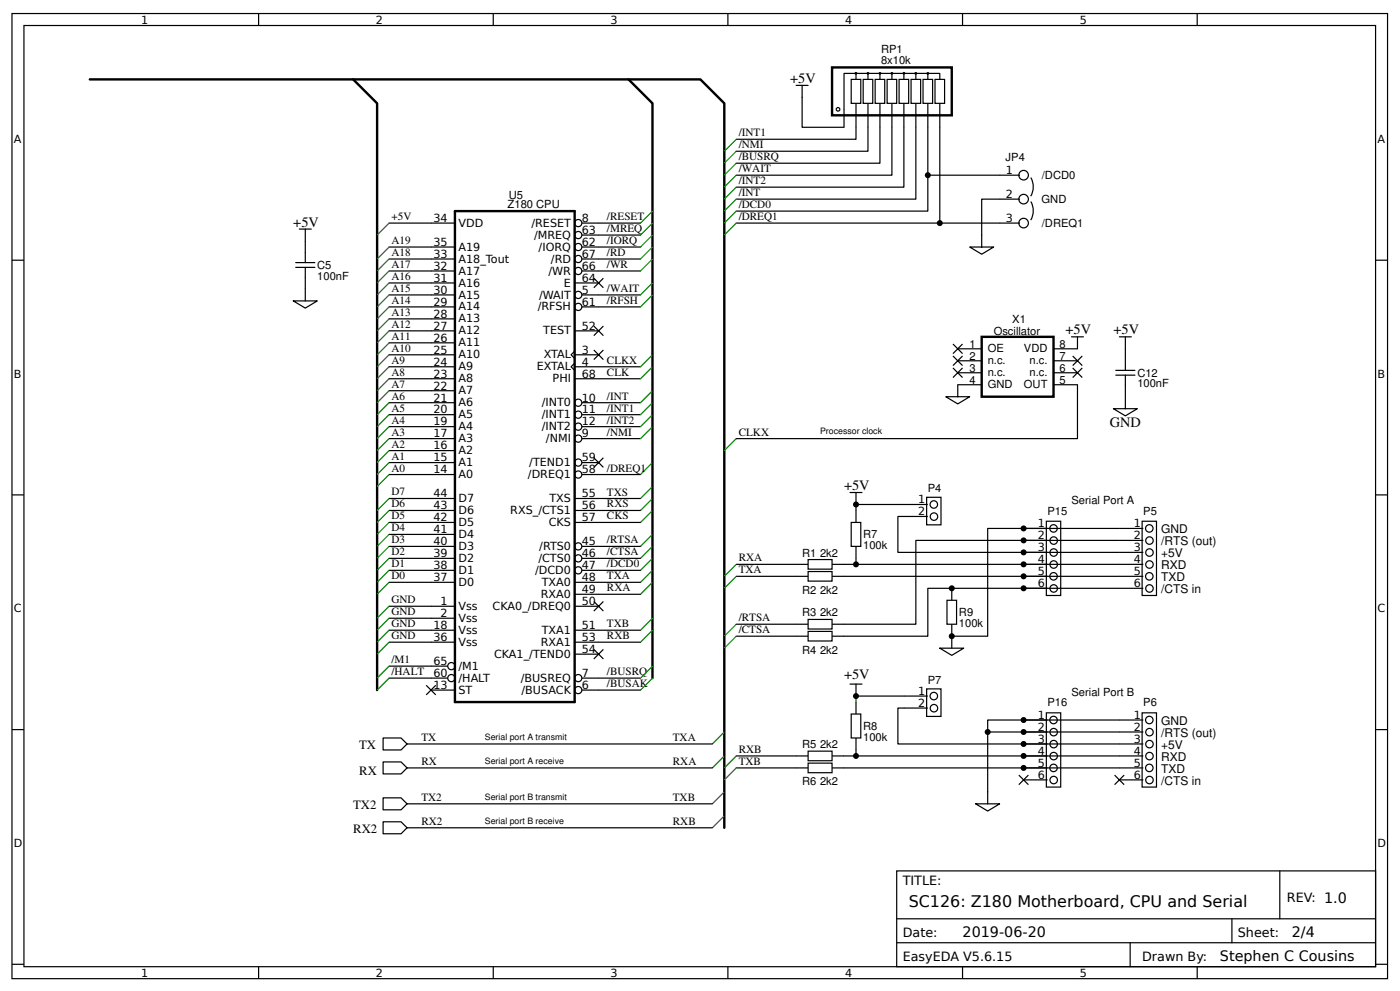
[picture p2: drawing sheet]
<svg xmlns="http://www.w3.org/2000/svg" width="309mm" height="219mm" viewBox="0 0 309 219" stroke-linecap="round" stroke-linejoin="round" font-family="sans-serif">
<g fill="none" stroke="#000" stroke-width=".26">
<path d="M2.6 3h304.1v213.2h-304.1zM5.3 5.6h298.7v208h-298.7zM57.1 3v2.6M109 3v2.6M160.9 3v2.6M188.1 17.5h2.1v5.3h-2.1zM189.2 16.2v1.3M189.3 16.2v-.1h-.3l.1 .3 .2-.1M190.8 17.5h2.1v5.3h-2.1zM191.8 16.2v1.3M192 16.2l-.2-.2-.2 .2 .2 .2 .2-.1M193.4 17.5h2.1v5.3h-2.1z"/>
<path d="M194.5 16.2v1.3M194.7 16.2l-.3-.2-.1 .2v.1h.3M196.1 17.5h2.1v5.3h-2.1zM197.1 16.2v1.3M197.3 16.2l-.2-.2-.2 .2 .2 .2 .2-.1M198.7 17.5h2.1v5.3h-2.1zM199.8 16.2v1.3M200 16.2l-.1-.1h-.3v.2h.3M201.3 17.5h2.2v5.3h-2.2zM202.4 16.2v1.3M202.6 16.2l-.3-.2-.1 .2 .2 .2 .1-.1M204 17.5h2.1v5.3h-2.1z"/>
<path d="M205.1 16.2v1.3M205.3 16.2l-.1-.1-.3 .1v.1l.3 .1M206.6 17.5h2.2v5.3h-2.2zM207.7 17.5v-1.3h-21.2v11.9M212.7 3v2.6M264.6 3v2.6M189.2 22.8v5.3M191.8 22.8v5.3M194.5 22.8v5.3M197.1 22.8v5.3M199.8 22.8v5.3M202.4 22.8v5.3"/>
<path d="M205.1 22.8v5.3M207.7 22.8v5.3M2.6 57.5h2.7M65.4 59.1h4.2M65.4 58h4.2M66.1 50.6h2.7M67.5 50.6v7.4M67.5 59.1v7.4M86 57.2h14.5M86 59.9h14.5M86 54.6h14.5M86 49.3h14.5"/>
<path d="M128.6 57.2h13M128.6 59.9h13M128.6 54.6h13M128.6 51.9h13M128.6 49.3h13M304 57.5h2.7M64.8 66.5h5.3l-2.6 1.6zM86 73.1h14.5M86 67.8h14.5M86 62.5h14.5M86 78.4h14.5M86 70.5h14.5"/>
<path d="M86 75.8h14.5M86 65.2h14.5M127 77.6l-.8 .8 .8 .8M127 73.1h5.3M127 62.5h5.3M127 78.4h5.3M128.6 67.8h13M128.6 65.2h13M211.7 77.1h5.3M211.7 79.7h5.3M232.8 79.7h5.3M236.8 74.4h2.6"/>
<path d="M238.1 74.4v2.7h-5.3M86 83.7h14.5M86 81h14.5M86 94.3h14.5M86 91.6h14.5M86 89h14.5M86 96.9h14.5M86 99.6h14.5M86 86.3h14.5M127 80.2l-.8 .8 .8 .8M127 83.7h14.6M127 81h14.6"/>
<path d="M128.6 94.3h3.7M128.6 91.6h3.7M128.6 89h13M128.6 96.9h13M209 87.7h5.3l-2.6 1.5zM211.7 82.4h5.3M217 85h-5.3v2.7M232.8 85h5.3v11.9h-75.4M232.8 82.4h5.3M2.6 109.4h2.7M86 110.1h14.5M86 112.8h14.5"/>
<path d="M86 104.9h14.5M86 102.2h14.5M86 118.1h14.5M86 115.4h14.5M127 110.1h14.6M127 112.8h14.6M127 115.4h14.6M128.6 104.9h3.7M128.6 102.2h3.7M187.9 108.8h2.6M188.1 115.4h2.1v5.3h-2.1zM189.2 108.8v2.7"/>
<path d="M199.8 114.1h-1.4v8h49M199.8 111.5h-10.6v3.9M247.4 119.4h-45v18.5h-18.5M247.4 116.8h-29.1v23.8h-8M304 109.4h2.7M86 123.4h14.5M86 120.7h14.5M86 126h14.5M86 128.7h14.5M86 139.3h14.5M86 134h14.5M86 136.6h14.5"/>
<path d="M127 128.7h14.6M127 139.3h14.6M127 131.3h14.6M127 134h5.3M128.6 123.4h13M128.6 120.7h13M128.6 126h3.7M162.7 124.7h15.9M162.7 127.3h15.9M162.7 137.9h15.9M178.6 123.6h5.3v2.2h-5.3zM178.6 126.3h5.3v2.1h-5.3z"/>
<path d="M178.6 136.9h5.3v2.1h-5.3zM178.6 139.5h5.3v2.1h-5.3zM183.9 124.7h63.5M183.9 127.3h63.5M189.2 120.7v2.7M209.3 132.6h2.1v5.3h-2.1zM210.3 130v2.6M210.3 137.9v5.3M247.4 130h-42.3v10.6h-21.2M86 147.2h13M86 149.8h13M86 141.9h14.5"/>
<path d="M95.2 152.5h5.3M127 141.9h14.6M127 144.5h5.3M128.6 149.8h13M128.6 152.5h13M162.7 140.6h15.9M187.9 151.2h2.6M188.1 157.8h2.1v5.3h-2.1zM189.2 151.2v2.6h10.6M189.2 155.1v2.7M199.8 156.4h-1.4v8h49M207.7 143.2h5.3l-2.7 1.6z"/>
<path d="M247.4 159.1h-29.1v18.5M2.6 161.2h2.7M162.7 167h15.9M162.7 169.7h15.9M178.6 166h5.3v2.1h-5.3zM178.6 168.6h5.3v2.1h-5.3zM183.9 167h63.5M183.9 169.7h63.5M189.2 163.1v2.6M215.6 177.6h5.3l-2.6 1.6zM218.3 161.7h29.1M304 161.2h2.7"/>
<path d="M198.2 192.4h105.8v21.2h-105.8zM282.8 192.4v10.6M2.6 213.1h2.7M57.1 213.6v2.6M109 213.6v2.6M160.9 213.6v2.6M198.2 203h105.8M198.2 208.3h105.8M212.7 213.6v2.6M249.8 208.3v5.3M264.6 213.6v2.6M272.3 203v5.3"/>
<path d="M304 213.1h2.7"/>
<circle cx="127.8" cy="49.3" r=".79"/>
<circle cx="127.8" cy="57.2" r=".79"/>
<circle cx="127.8" cy="51.9" r=".79"/>
<circle cx="127.8" cy="59.9" r=".79"/>
<circle cx="127.8" cy="54.6" r=".79"/>
<circle cx="127.8" cy="67.8" r=".79"/>
<circle cx="127.8" cy="65.2" r=".79"/>
<circle cx="127.8" cy="89" r=".79"/>
<circle cx="127.8" cy="91.6" r=".79"/>
<circle cx="127.8" cy="96.9" r=".79"/>
<circle cx="127.8" cy="94.3" r=".79"/>
<circle cx="127.8" cy="104.9" r=".79"/>
<circle cx="127.8" cy="102.2" r=".79"/>
<circle cx="127.8" cy="123.4" r=".79"/>
<circle cx="127.8" cy="126" r=".79"/>
<circle cx="127.8" cy="120.7" r=".79"/>
<circle cx="99.7" cy="147.2" r=".79"/>
<circle cx="99.7" cy="149.8" r=".79"/>
<circle cx="127.8" cy="152.5" r=".79"/>
<circle cx="127.8" cy="149.8" r=".79"/>
</g>
<path d="M19.8 17.5h119.1l5.3 5.3v127M78.1 17.5l5.2 5.3v129.7M138.9 17.5h15.9l5.3 5.3v160.1M183.9 14.9h26.4v10.6h-26.4zM100.5 46.6h26.5v108.5h-26.5zM217 74.4h15.8v13.3h-15.8z" fill="none" stroke="#000" stroke-width=".53"/>
<g fill="#000" stroke="#000" stroke-width=".26">
<path d="M131.2 72l2.1 2.2zM133.3 72l-2.1 2.2z"/>
<path d="M131.2 77.3l2.1 2.2zM133.3 77.3l-2.1 2.2z"/>
<path d="M210.6 78.7l2.1 2.1zM212.7 78.7l-2.1 2.1z"/>
<path d="M210.6 76l2.1 2.1zM212.7 76l-2.1 2.1z"/>
<path d="M237.1 78.7l2.1 2.1zM239.2 78.7l-2.1 2.1z"/>
<path d="M210.6 81.3l2.1 2.1zM212.7 81.3l-2.1 2.1z"/>
<path d="M237.1 81.3l2.1 2.1zM239.2 81.3l-2.1 2.1z"/>
<path d="M131.2 101.2l2.1 2.1zM133.3 101.2l-2.1 2.1z"/>
<path d="M94.2 151.4l2.1 2.1zM96.3 151.4l-2.1 2.1z"/>
<path d="M246.3 171.3l2.1 2.1zM248.4 171.3l-2.1 2.1z"/>
</g>
<g fill="#000" stroke="#080" stroke-width=".26">
<path d="M83.3 59.9l2.7-2.7zM83.3 57.2l2.7-2.6zM83.3 51.9l2.7-2.6zM141.6 59.9l2.6-2.7zM141.6 57.2l2.6-2.6zM141.6 54.6l2.6-2.7zM141.6 51.9l2.6-2.6zM141.6 49.3l2.6-2.7zM83.3 78.4l2.7-2.6zM83.3 75.8l2.7-2.7zM83.3 73.1l2.7-2.6zM83.3 70.5l2.7-2.7z"/>
<path d="M83.3 67.8l2.7-2.6zM83.3 65.2l2.7-2.7zM83.3 62.5l2.7-2.6zM141.6 67.8l2.6-2.6zM141.6 65.2l2.6-2.7zM83.3 99.6l2.7-2.7zM83.3 96.9l2.7-2.6zM83.3 94.3l2.7-2.7zM83.3 91.6l2.7-2.6zM83.3 89l2.7-2.7zM83.3 86.3l2.7-2.6zM83.3 83.7l2.7-2.7z"/>
<path d="M83.3 81l2.7-2.6zM141.6 96.9l2.6-2.6zM141.6 89l2.6-2.7zM141.6 83.7l2.6-2.7zM141.6 81l2.6-2.6zM162.7 96.9l-2.6 2.7zM83.3 104.9l2.7-2.7zM83.3 102.2l2.7-2.6zM83.3 107.5l2.7-2.6zM83.3 112.8l2.7-2.7zM83.3 115.4l2.7-2.6zM83.3 118.1l2.7-2.7z"/>
<path d="M141.6 112.8l2.6-2.7zM141.6 110.1l2.6-2.6zM141.6 115.4l2.6-2.6zM83.3 120.7l2.7-2.6zM83.3 123.4l2.7-2.7zM83.3 126l2.7-2.6zM83.3 128.7l2.7-2.7zM83.3 131.3l2.7-2.6zM83.3 136.6l2.7-2.6zM83.3 139.3l2.7-2.7zM141.6 120.7l2.6-2.6zM141.6 123.4l2.6-2.7z"/>
<path d="M141.6 128.7l2.6-2.7zM141.6 131.3l2.6-2.6zM141.6 139.3l2.6-2.7zM162.7 124.7l-2.6 2.6zM160.1 130l2.6-2.7zM83.3 141.9l2.7-2.6zM83.3 144.5l2.7-2.6zM83.3 149.8l2.7-2.6zM83.3 152.5l2.7-2.7zM141.6 152.5l2.6-2.7zM141.6 149.8l2.6-2.6zM141.6 141.9l2.6-2.6z"/>
<path d="M162.7 137.9l-2.6 2.7zM162.7 140.6l-2.6 2.6zM157.4 164.4l2.7-2.7zM157.4 169.7l2.7-2.7zM160.1 169.7l2.6-2.7zM162.7 169.7l-2.6 2.6zM157.4 182.9l2.7-2.6z"/>
</g>
<circle cx="185.2" cy="24.2" r=".4" fill="#fff" stroke="#000" stroke-width=".26"/>
<g fill="none" stroke="#000" stroke-width=".26">
<path d="M175.9 18.9h2.7M177.3 18.9v9.2h9.2M189.2 28.1v2.7h-26.5M191.8 28.1v5.3h-29.1M194.5 28.1v8h-31.8M197.1 28.1v10.6h-34.4M199.8 28.1v13.3h-37.1M202.4 28.1v15.9h-39.7M205.1 28.1v18.5h-42.4M205.1 38.7h20.3M207.7 28.1v21.2h-45M227.8 39.2a4 4 0 0 1 0 4.2"/>
<path d="M207.7 49.3h17.7M214.3 54.6h5.3l-2.6 1.6zM225.4 44h-8.4v10.6M227.8 44.5a4 4 0 0 1 0 4.1M247.4 74.4h2.6M248.7 74.4v7.4M132.3 91.6h9.3M132.3 94.3h9.3M246.1 90.3h5.3l-2.7 1.6zM246.6 82.9h4.2M246.6 81.8h4.2M248.7 82.9v7.4"/>
<path d="M132.3 104.9h9.3M199.8 111.5h5.3M199.8 114.1h5.3M204.8 109.9h3.2v6.1h-3.2zM226.2 116.8h5.3M226.2 119.4h5.3M231.2 115.2h3.2v16.4h-3.2zM247.4 116.8h5.3M247.4 119.4h5.3M252.4 115.2h3.2v16.4h-3.2zM132.3 126h9.3M189.2 123.4v1.3"/>
<path d="M226.2 122.1h5.3M226.2 124.7h5.3M226.2 127.3h5.3M226.2 130h5.3M247.4 122.1h5.3M247.4 124.7h5.3M247.4 127.3h5.3M247.4 130h5.3M199.8 153.8h5.3M199.8 156.4h5.3M204.8 152.2h3.2v6.1h-3.2zM226.2 159.1h5.3"/>
<path d="M231.2 157.5h3.2v16.4h-3.2zM247.4 159.1h5.3M252.4 157.5h3.2v16.4h-3.2zM84.7 163.1h3.9l1.4 1.3-1.4 1.3h-3.9zM84.7 168.4h3.9l1.4 1.3-1.4 1.3h-3.9zM84.7 176.3h3.9l1.4 1.3-1.4 1.3h-3.9zM90 177.6h67.4M90 164.4h67.4M90 169.7h67.4M189.2 165.7v1.3M226.2 164.4h5.3M226.2 169.7h5.3"/>
<path d="M226.2 161.7h5.3M226.2 167h5.3M226.2 172.3h5.3M247.4 164.4h5.3M247.4 169.7h5.3M247.4 161.7h5.3M247.4 167h5.3M247.4 172.3h5.3M84.7 181.6h3.9l1.4 1.3-1.4 1.3h-3.9zM90 182.9h67.4"/>
<circle cx="226.2" cy="38.7" r="1.06"/>
<circle cx="226.2" cy="49.3" r="1.06"/>
<circle cx="226.2" cy="44" r="1.06"/>
<circle cx="206.4" cy="111.5" r=".83"/>
<circle cx="206.4" cy="114.1" r=".83"/>
<circle cx="232.8" cy="116.8" r=".83"/>
<circle cx="232.9" cy="119.4" r=".83"/>
<circle cx="254" cy="116.8" r=".83"/>
<circle cx="254" cy="119.4" r=".83"/>
<circle cx="232.8" cy="127.3" r=".83"/>
<circle cx="232.9" cy="122.1" r=".83"/>
<circle cx="232.9" cy="124.7" r=".83"/>
<circle cx="232.9" cy="130" r=".83"/>
<circle cx="254" cy="127.3" r=".83"/>
<circle cx="254" cy="122.1" r=".83"/>
<circle cx="254" cy="130" r=".83"/>
<circle cx="254" cy="124.7" r=".83"/>
<circle cx="206.4" cy="153.8" r=".83"/>
<circle cx="206.4" cy="156.5" r=".83"/>
<circle cx="232.8" cy="159.1" r=".83"/>
<circle cx="254" cy="159.1" r=".83"/>
<circle cx="232.8" cy="169.7" r=".83"/>
<circle cx="232.9" cy="161.8" r=".83"/>
<circle cx="232.9" cy="167.1" r=".83"/>
<circle cx="232.9" cy="164.4" r=".83"/>
<circle cx="232.9" cy="172.4" r=".83"/>
<circle cx="254" cy="169.7" r=".83"/>
<circle cx="254" cy="161.8" r=".83"/>
<circle cx="254" cy="164.4" r=".83"/>
<circle cx="254" cy="172.4" r=".83"/>
<circle cx="254" cy="167.1" r=".83"/>
</g>
<g fill="#000" stroke="#080" stroke-width=".26">
<path d="M162.7 30.8l-2.6 2.6zM162.7 33.4l-2.6 2.7zM160.1 38.7l2.6-2.6zM162.7 38.7l-2.6 2.7zM162.7 41.4l-2.6 2.6zM162.7 44l-2.6 2.6zM160.1 49.3l2.6-2.7zM162.7 49.3l-2.6 2.6zM141.6 91.6l2.6-2.6zM141.6 94.3l2.6-2.7zM141.6 104.9l2.6-2.7zM141.6 126l2.6-2.6z"/>
<path d="M157.4 177.6l2.7-2.6z"/>
</g>
<g fill="#000" stroke="#000" stroke-width=".26">
<path d="M131.2 61.5l2.1 2.1zM133.3 61.5l-2.1 2.1z"/>
<path d="M131.2 132.9l2.1 2.1zM133.3 132.9l-2.1 2.1z"/>
<path d="M131.2 143.5l2.1 2.1zM133.3 143.5l-2.1 2.1z"/>
<path d="M225.2 171.3l2.1 2.1zM227.3 171.3l-2.1 2.1z"/>
</g>
<path d="M189.2 153.8v1.3" fill="none" stroke="#080" stroke-width=".26"/>
<g fill="#000">
<circle cx="205.1" cy="38.7" r=".66"/>
<circle cx="207.7" cy="49.3" r=".66"/>
<circle cx="189.2" cy="111.5" r=".66"/>
<circle cx="226.2" cy="116.8" r=".66"/>
<circle cx="226.2" cy="119.4" r=".66"/>
<circle cx="189.2" cy="124.7" r=".66"/>
<circle cx="210.3" cy="130" r=".66"/>
<circle cx="226.2" cy="127.3" r=".66"/>
<circle cx="226.2" cy="122.1" r=".66"/>
<circle cx="226.2" cy="124.7" r=".66"/>
<circle cx="226.2" cy="130" r=".66"/>
<circle cx="189.2" cy="153.8" r=".66"/>
<circle cx="210.3" cy="140.6" r=".66"/>
<circle cx="226.2" cy="159.1" r=".66"/>
<circle cx="189.2" cy="167" r=".66"/>
<circle cx="218.3" cy="161.7" r=".66"/>
<circle cx="226.2" cy="164.4" r=".66"/>
<circle cx="226.2" cy="169.7" r=".66"/>
<circle cx="226.2" cy="167" r=".66"/>
<circle cx="226.2" cy="161.7" r=".66"/>
</g>
<text font-size="3.5" x="200.8" y="200.4">SC126: Z180 Motherboard, CPU and Serial</text>
<g font-size="3.2">
<text x="174.6" y="18.3">+5V</text>
<text x="64.8" y="50.1">+5V</text>
<text x="235.5" y="73.9">+5V</text>
<text x="246.1" y="73.9">+5V</text>
<text x="245.3" y="94.3">GND</text>
<text x="186.5" y="108.3">+5V</text>
<text x="186.5" y="150">+5V</text>
<text x="212.7" y="207">2019-06-20</text>
<text x="285.5" y="207">2/4</text>
<text x="269.6" y="212.3">Stephen C Cousins</text>
</g>
<g font-size="2.8">
<text x="79.4" y="165.6">TX</text>
<text x="79.4" y="171.1">RX</text>
<text x="78.1" y="178.8">TX2</text>
<text x="78" y="184.1">RX2</text>
<text x="199.5" y="195.6">TITLE:</text>
<text x="284.4" y="199.3">REV: 1.0</text>
<text x="199.5" y="207">Date:</text>
<text x="273.6" y="207">Sheet:</text>
<text x="199.5" y="212.3">EasyEDA V5.6.15</text>
<text x="252.4" y="212.3">Drawn By:</text>
</g>
<g font-size="2.6">
<text x="256.6" y="117.8">GND</text>
<text x="256.6" y="120.5">/RTS (out)</text>
<text x="256.6" y="123.1">+5V</text>
<text x="256.6" y="125.8">RXD</text>
<text x="256.6" y="128.4">TXD</text>
<text x="256.6" y="131.1">/CTS in</text>
<text x="256.6" y="160.2">GND</text>
<text x="256.6" y="162.8">/RTS (out)</text>
<text x="256.6" y="165.5">+5V</text>
<text x="256.6" y="168.1">RXD</text>
<text x="256.6" y="170.7">TXD</text>
<text x="256.6" y="173.4">/CTS in</text>
</g>
<g font-size="2.5">
<text x="31.2" y="5.2">1</text>
<text x="83.1" y="5.2">2</text>
<text x="134.9" y="5.2">3</text>
<text x="186.8" y="5.2">4</text>
<text x="238.7" y="5.2">5</text>
<text x="194.7" y="11.7">RP1</text>
<text x="194.7" y="14.1">8x10k</text>
<text x="3" y="31.6">A</text>
<text x="163.2" y="35.4">/BUSRQ</text>
<text x="163.2" y="30.1">/INT1</text>
<text x="163.2" y="32.8">/NMI</text>
<text x="222.3" y="35.6">JP4</text>
<text x="304.4" y="31.6">A</text>
<text x="163.2" y="38">/WAIT</text>
<text x="163.2" y="40.7">/INT2</text>
<text x="222.3" y="38.4">1</text>
<text x="230.3" y="39.6">/DCD0</text>
<text x="112.2" y="45.9">Z180 CPU</text>
<text x="112.4" y="43.9">U5</text>
<text x="163.2" y="43.3">/INT</text>
<text x="163.2" y="46">/DCD0</text>
<text x="222.3" y="43.7">2</text>
<text x="230.2" y="44.9">GND</text>
<text x="86.5" y="53.9">A19</text>
<text x="86.5" y="48.6">+5V</text>
<text x="95.8" y="49">34</text>
<text x="101.3" y="50.1">VDD</text>
<text x="117.5" y="50.1">/RESET</text>
<text x="118" y="52.7">/MREQ</text>
<text x="128.6" y="51.7">63</text>
<text x="128.6" y="49">8</text>
<text x="134.1" y="48.6">/RESET</text>
<text x="134.1" y="51.3">/MREQ</text>
<text x="134.1" y="53.9">/IORQ</text>
<text x="163.2" y="48.6">/DREQ1</text>
<text x="222.3" y="49">3</text>
<text x="230.3" y="50.2">/DREQ1</text>
<text x="70.1" y="59.4">C5</text>
<text x="86.5" y="59.2">A17</text>
<text x="86.5" y="56.6">A18</text>
<text x="95.8" y="57">33</text>
<text x="95.8" y="59.6">32</text>
<text x="95.8" y="54.3">35</text>
<text x="101.3" y="58">A18_Tout</text>
<text x="101.3" y="55.4">A19</text>
<text x="119" y="55.4">/IORQ</text>
<text x="121.8" y="58">/RD</text>
<text x="128.6" y="57">67</text>
<text x="128.6" y="59.6">66</text>
<text x="128.6" y="54.3">62</text>
<text x="134.1" y="56.6">/RD</text>
<text x="134.1" y="59.2">/WR</text>
<text x="70.1" y="61.8">100nF</text>
<text x="86.5" y="64.5">A15</text>
<text x="86.5" y="61.9">A16</text>
<text x="95.8" y="62.3">31</text>
<text x="95.8" y="64.9">30</text>
<text x="101.3" y="63.3">A16</text>
<text x="101.3" y="66">A15</text>
<text x="101.3" y="60.7">A17</text>
<text x="119.1" y="66">/WAIT</text>
<text x="121.2" y="60.7">/WR</text>
<text x="124.6" y="63.3">E</text>
<text x="128.6" y="62.3">64</text>
<text x="128.6" y="64.9">5</text>
<text x="134.1" y="64.5">/WAIT</text>
<text x="86.5" y="69.8">A13</text>
<text x="86.5" y="67.2">A14</text>
<text x="95.8" y="70.2">28</text>
<text x="95.8" y="67.5">29</text>
<text x="101.3" y="71.3">A13</text>
<text x="101.3" y="68.6">A14</text>
<text x="118.9" y="68.6">/RFSH</text>
<text x="128.6" y="67.5">61</text>
<text x="134.1" y="67.2">/RFSH</text>
<text x="223.7" y="71.4">X1</text>
<text x="86.5" y="77.7">A10</text>
<text x="86.5" y="75.1">A11</text>
<text x="86.5" y="72.4">A12</text>
<text x="95.8" y="72.8">27</text>
<text x="95.8" y="75.5">26</text>
<text x="101.3" y="73.9">A12</text>
<text x="101.3" y="76.5">A11</text>
<text x="120.1" y="73.9">TEST</text>
<text x="128.6" y="72.8">52</text>
<text x="214.3" y="76.8">1</text>
<text x="218.3" y="77.9">OE</text>
<text x="219.6" y="74">Oscillator</text>
<text x="226.3" y="77.9">VDD</text>
<text x="234.2" y="76.8">8</text>
<text x="3" y="83.4">B</text>
<text x="86.5" y="83">A8</text>
<text x="86.5" y="80.4">A9</text>
<text x="95.8" y="80.8">24</text>
<text x="95.8" y="78.1">25</text>
<text x="95.8" y="83.4">23</text>
<text x="101.3" y="81.8">A9</text>
<text x="101.3" y="79.2">A10</text>
<text x="118.6" y="81.8">EXTAL</text>
<text x="120.2" y="79.2">XTAL</text>
<text x="128.6" y="83.4">68</text>
<text x="128.6" y="78.1">3</text>
<text x="128.6" y="80.8">4</text>
<text x="134.1" y="80.4">CLKX</text>
<text x="134.1" y="83">CLK</text>
<text x="214.3" y="79.5">2</text>
<text x="214.3" y="82.1">3</text>
<text x="218.3" y="80.5">n.c.</text>
<text x="218.3" y="83.2">n.c.</text>
<text x="227.5" y="83.2">n.c.</text>
<text x="227.5" y="80.5">n.c.</text>
<text x="234.2" y="82.1">6</text>
<text x="234.2" y="79.5">7</text>
<text x="251.4" y="83.2">C12</text>
<text x="304.4" y="83.4">B</text>
<text x="86.5" y="88.3">A6</text>
<text x="86.5" y="85.7">A7</text>
<text x="95.8" y="88.7">21</text>
<text x="95.8" y="86.1">22</text>
<text x="101.3" y="89.8">A6</text>
<text x="101.3" y="87.1">A7</text>
<text x="101.3" y="84.5">A8</text>
<text x="119.7" y="89.8">/INT0</text>
<text x="122.1" y="84.5">PHI</text>
<text x="128.6" y="88.7">10</text>
<text x="134.1" y="88.3">/INT</text>
<text x="214.3" y="84.7">4</text>
<text x="218.3" y="85.8">GND</text>
<text x="226.3" y="85.8">OUT</text>
<text x="234.2" y="84.7">5</text>
<text x="251.4" y="85.6">100nF</text>
<text x="86.5" y="93.6">A4</text>
<text x="86.5" y="91">A5</text>
<text x="95.8" y="91.4">20</text>
<text x="95.8" y="94">19</text>
<text x="101.3" y="92.4">A5</text>
<text x="101.3" y="95.1">A4</text>
<text x="119.7" y="95.1">/INT2</text>
<text x="119.7" y="92.4">/INT1</text>
<text x="128.6" y="94">12</text>
<text x="128.6" y="91.4">11</text>
<text x="134.1" y="91">/INT1</text>
<text x="134.1" y="93.6">/INT2</text>
<text x="86.5" y="98.9">A2</text>
<text x="86.5" y="101.5">A1</text>
<text x="86.5" y="96.3">A3</text>
<text x="95.8" y="101.9">15</text>
<text x="95.8" y="99.3">16</text>
<text x="95.8" y="96.7">17</text>
<text x="101.3" y="100.4">A2</text>
<text x="101.3" y="97.7">A3</text>
<text x="120.7" y="97.7">/NMI</text>
<text x="128.6" y="96.7">9</text>
<text x="128.6" y="101.9">59</text>
<text x="134.1" y="96.3">/NMI</text>
<text x="163.2" y="96.3">CLKX</text>
<text x="86.5" y="104.2">A0</text>
<text x="95.8" y="104.6">14</text>
<text x="101.3" y="105.6">A0</text>
<text x="101.3" y="103">A1</text>
<text x="116.7" y="105.6">/DREQ1</text>
<text x="117" y="103">/TEND1</text>
<text x="128.6" y="104.6">58</text>
<text x="134.1" y="104.2">/DREQ1</text>
<text x="86.5" y="112.1">D6</text>
<text x="86.5" y="109.5">D7</text>
<text x="95.8" y="109.9">44</text>
<text x="95.8" y="112.5">43</text>
<text x="101.3" y="110.9">D7</text>
<text x="101.3" y="113.6">D6</text>
<text x="112.8" y="113.6">RXS_/CTS1</text>
<text x="121.4" y="110.9">TXS</text>
<text x="128.6" y="109.9">55</text>
<text x="128.6" y="112.5">56</text>
<text x="134.1" y="112.1">RXS</text>
<text x="134.1" y="109.5">TXS</text>
<text x="202.9" y="111.2">1</text>
<text x="202.9" y="113.9">2</text>
<text x="205.1" y="108.7">P4</text>
<text x="231.5" y="113.7">P15</text>
<text x="236.8" y="111.3">Serial Port A</text>
<text x="252.7" y="113.7">P5</text>
<text x="86.5" y="117.4">D4</text>
<text x="86.5" y="114.8">D5</text>
<text x="95.8" y="117.8">41</text>
<text x="95.8" y="115.2">42</text>
<text x="101.3" y="118.9">D4</text>
<text x="101.3" y="116.2">D5</text>
<text x="121.3" y="116.2">CKS</text>
<text x="128.6" y="115.2">57</text>
<text x="134.1" y="114.8">CKS</text>
<text x="190.8" y="118.9">R7</text>
<text x="229.4" y="116.5">1</text>
<text x="229.4" y="119.1">2</text>
<text x="250.6" y="116.5">1</text>
<text x="250.6" y="119.1">2</text>
<text x="86.5" y="125.4">D1</text>
<text x="86.5" y="122.7">D2</text>
<text x="86.5" y="120.1">D3</text>
<text x="95.8" y="123.1">39</text>
<text x="95.8" y="120.5">40</text>
<text x="95.8" y="125.8">38</text>
<text x="101.3" y="124.2">D2</text>
<text x="101.3" y="121.5">D3</text>
<text x="119" y="124.2">/CTS0</text>
<text x="119.2" y="121.5">/RTS0</text>
<text x="128.6" y="120.5">45</text>
<text x="128.6" y="123.1">46</text>
<text x="128.6" y="125.8">47</text>
<text x="134.1" y="120.1">/RTSA</text>
<text x="134.1" y="122.7">/CTSA</text>
<text x="134.1" y="125.4">/DCD0</text>
<text x="163.2" y="124">RXA</text>
<text x="177.3" y="123">R1</text>
<text x="181.2" y="123">2k2</text>
<text x="190.8" y="121.3">100k</text>
<text x="229.4" y="121.8">3</text>
<text x="229.4" y="124.4">4</text>
<text x="250.6" y="121.8">3</text>
<text x="250.6" y="124.4">4</text>
<text x="86.5" y="128">D0</text>
<text x="95.8" y="128.4">37</text>
<text x="101.3" y="126.8">D1</text>
<text x="101.3" y="129.5">D0</text>
<text x="118.3" y="126.8">/DCD0</text>
<text x="119.7" y="129.5">TXA0</text>
<text x="128.6" y="128.4">48</text>
<text x="128.6" y="131">49</text>
<text x="134.1" y="130.7">RXA</text>
<text x="134.1" y="128">TXA</text>
<text x="163.2" y="126.7">TXA</text>
<text x="177.3" y="131.2">R2</text>
<text x="181.2" y="131.2">2k2</text>
<text x="229.4" y="127.1">5</text>
<text x="229.4" y="129.7">6</text>
<text x="250.6" y="127.1">5</text>
<text x="250.6" y="129.7">6</text>
<text x="3" y="135.3">C</text>
<text x="86.5" y="133.3">GND</text>
<text x="86.5" y="135.9">GND</text>
<text x="97.4" y="136.3">2</text>
<text x="97.4" y="133.7">1</text>
<text x="101.3" y="137.4">Vss</text>
<text x="101.3" y="134.8">Vss</text>
<text x="108.9" y="134.8">CKA0_/DREQ0</text>
<text x="119.5" y="132.1">RXA0</text>
<text x="128.6" y="133.7">50</text>
<text x="163.2" y="137.3">/RTSA</text>
<text x="177.3" y="136.2">R3</text>
<text x="181.2" y="136.2">2k2</text>
<text x="211.9" y="136.1">R9</text>
<text x="304.4" y="135.3">C</text>
<text x="86.5" y="138.6">GND</text>
<text x="86.5" y="141.2">GND</text>
<text x="95.8" y="139">18</text>
<text x="95.8" y="141.6">36</text>
<text x="101.3" y="140">Vss</text>
<text x="101.3" y="142.7">Vss</text>
<text x="119.5" y="142.7">RXA1</text>
<text x="119.7" y="140">TXA1</text>
<text x="128.6" y="139">51</text>
<text x="128.6" y="141.6">53</text>
<text x="134.1" y="141.2">RXB</text>
<text x="134.1" y="138.6">TXB</text>
<text x="163.2" y="139.9">/CTSA</text>
<text x="211.9" y="138.5">100k</text>
<text x="86.5" y="149.2">/HALT</text>
<text x="86.5" y="146.5">/M1</text>
<text x="95.8" y="146.9">65</text>
<text x="95.8" y="149.6">60</text>
<text x="101.3" y="148">/M1</text>
<text x="109.2" y="145.3">CKA1_/TEND0</text>
<text x="128.6" y="149.6">7</text>
<text x="128.6" y="144.3">54</text>
<text x="134.1" y="149.2">/BUSRQ</text>
<text x="177.3" y="144.4">R4</text>
<text x="181.2" y="144.4">2k2</text>
<text x="95.8" y="152.2">13</text>
<text x="101.3" y="150.6">/HALT</text>
<text x="101.3" y="153.3">ST</text>
<text x="115.1" y="150.6">/BUSREQ</text>
<text x="115.3" y="153.3">/BUSACK</text>
<text x="128.6" y="152.2">6</text>
<text x="134.1" y="151.8">/BUSAK</text>
<text x="202.9" y="153.5">1</text>
<text x="205.1" y="151">P7</text>
<text x="236.8" y="153.7">Serial Port B</text>
<text x="190.8" y="161.3">R8</text>
<text x="202.9" y="156.2">2</text>
<text x="229.4" y="158.8">1</text>
<text x="229.4" y="161.5">2</text>
<text x="231.5" y="156.1">P16</text>
<text x="250.6" y="158.8">1</text>
<text x="250.6" y="161.5">2</text>
<text x="252.7" y="156.1">P6</text>
<text x="93.1" y="163.7">TX</text>
<text x="148.7" y="163.7">TXA</text>
<text x="163.2" y="166.4">RXB</text>
<text x="177.3" y="165.3">R5</text>
<text x="181.2" y="165.3">2k2</text>
<text x="190.8" y="163.7">100k</text>
<text x="229.4" y="164.1">3</text>
<text x="229.4" y="166.8">4</text>
<text x="250.6" y="164.1">3</text>
<text x="250.6" y="166.8">4</text>
<text x="93.1" y="169">RX</text>
<text x="148.7" y="169">RXA</text>
<text x="163.2" y="169">TXB</text>
<text x="177.3" y="173.5">R6</text>
<text x="181.2" y="173.5">2k2</text>
<text x="229.4" y="169.4">5</text>
<text x="229.4" y="172.1">6</text>
<text x="250.6" y="169.4">5</text>
<text x="250.6" y="172.1">6</text>
<text x="93.1" y="177">TX2</text>
<text x="148.7" y="177">TXB</text>
<text x="93.1" y="182.2">RX2</text>
<text x="148.7" y="182.2">RXB</text>
<text x="3" y="187.1">D</text>
<text x="304.4" y="187.1">D</text>
<text x="31.2" y="215.8">1</text>
<text x="83.1" y="215.8">2</text>
<text x="134.9" y="215.8">3</text>
<text x="186.8" y="215.8">4</text>
<text x="238.7" y="215.8">5</text>
</g>
<g font-size="1.9">
<text x="181.2" y="96">Processor clock</text>
<text x="107.2" y="163.5">Serial port A transmit</text>
<text x="107.2" y="168.8">Serial port A receive</text>
<text x="107.2" y="176.7">Serial port B transmit</text>
<text x="107.2" y="182">Serial port B receive</text>
</g>
</svg>
